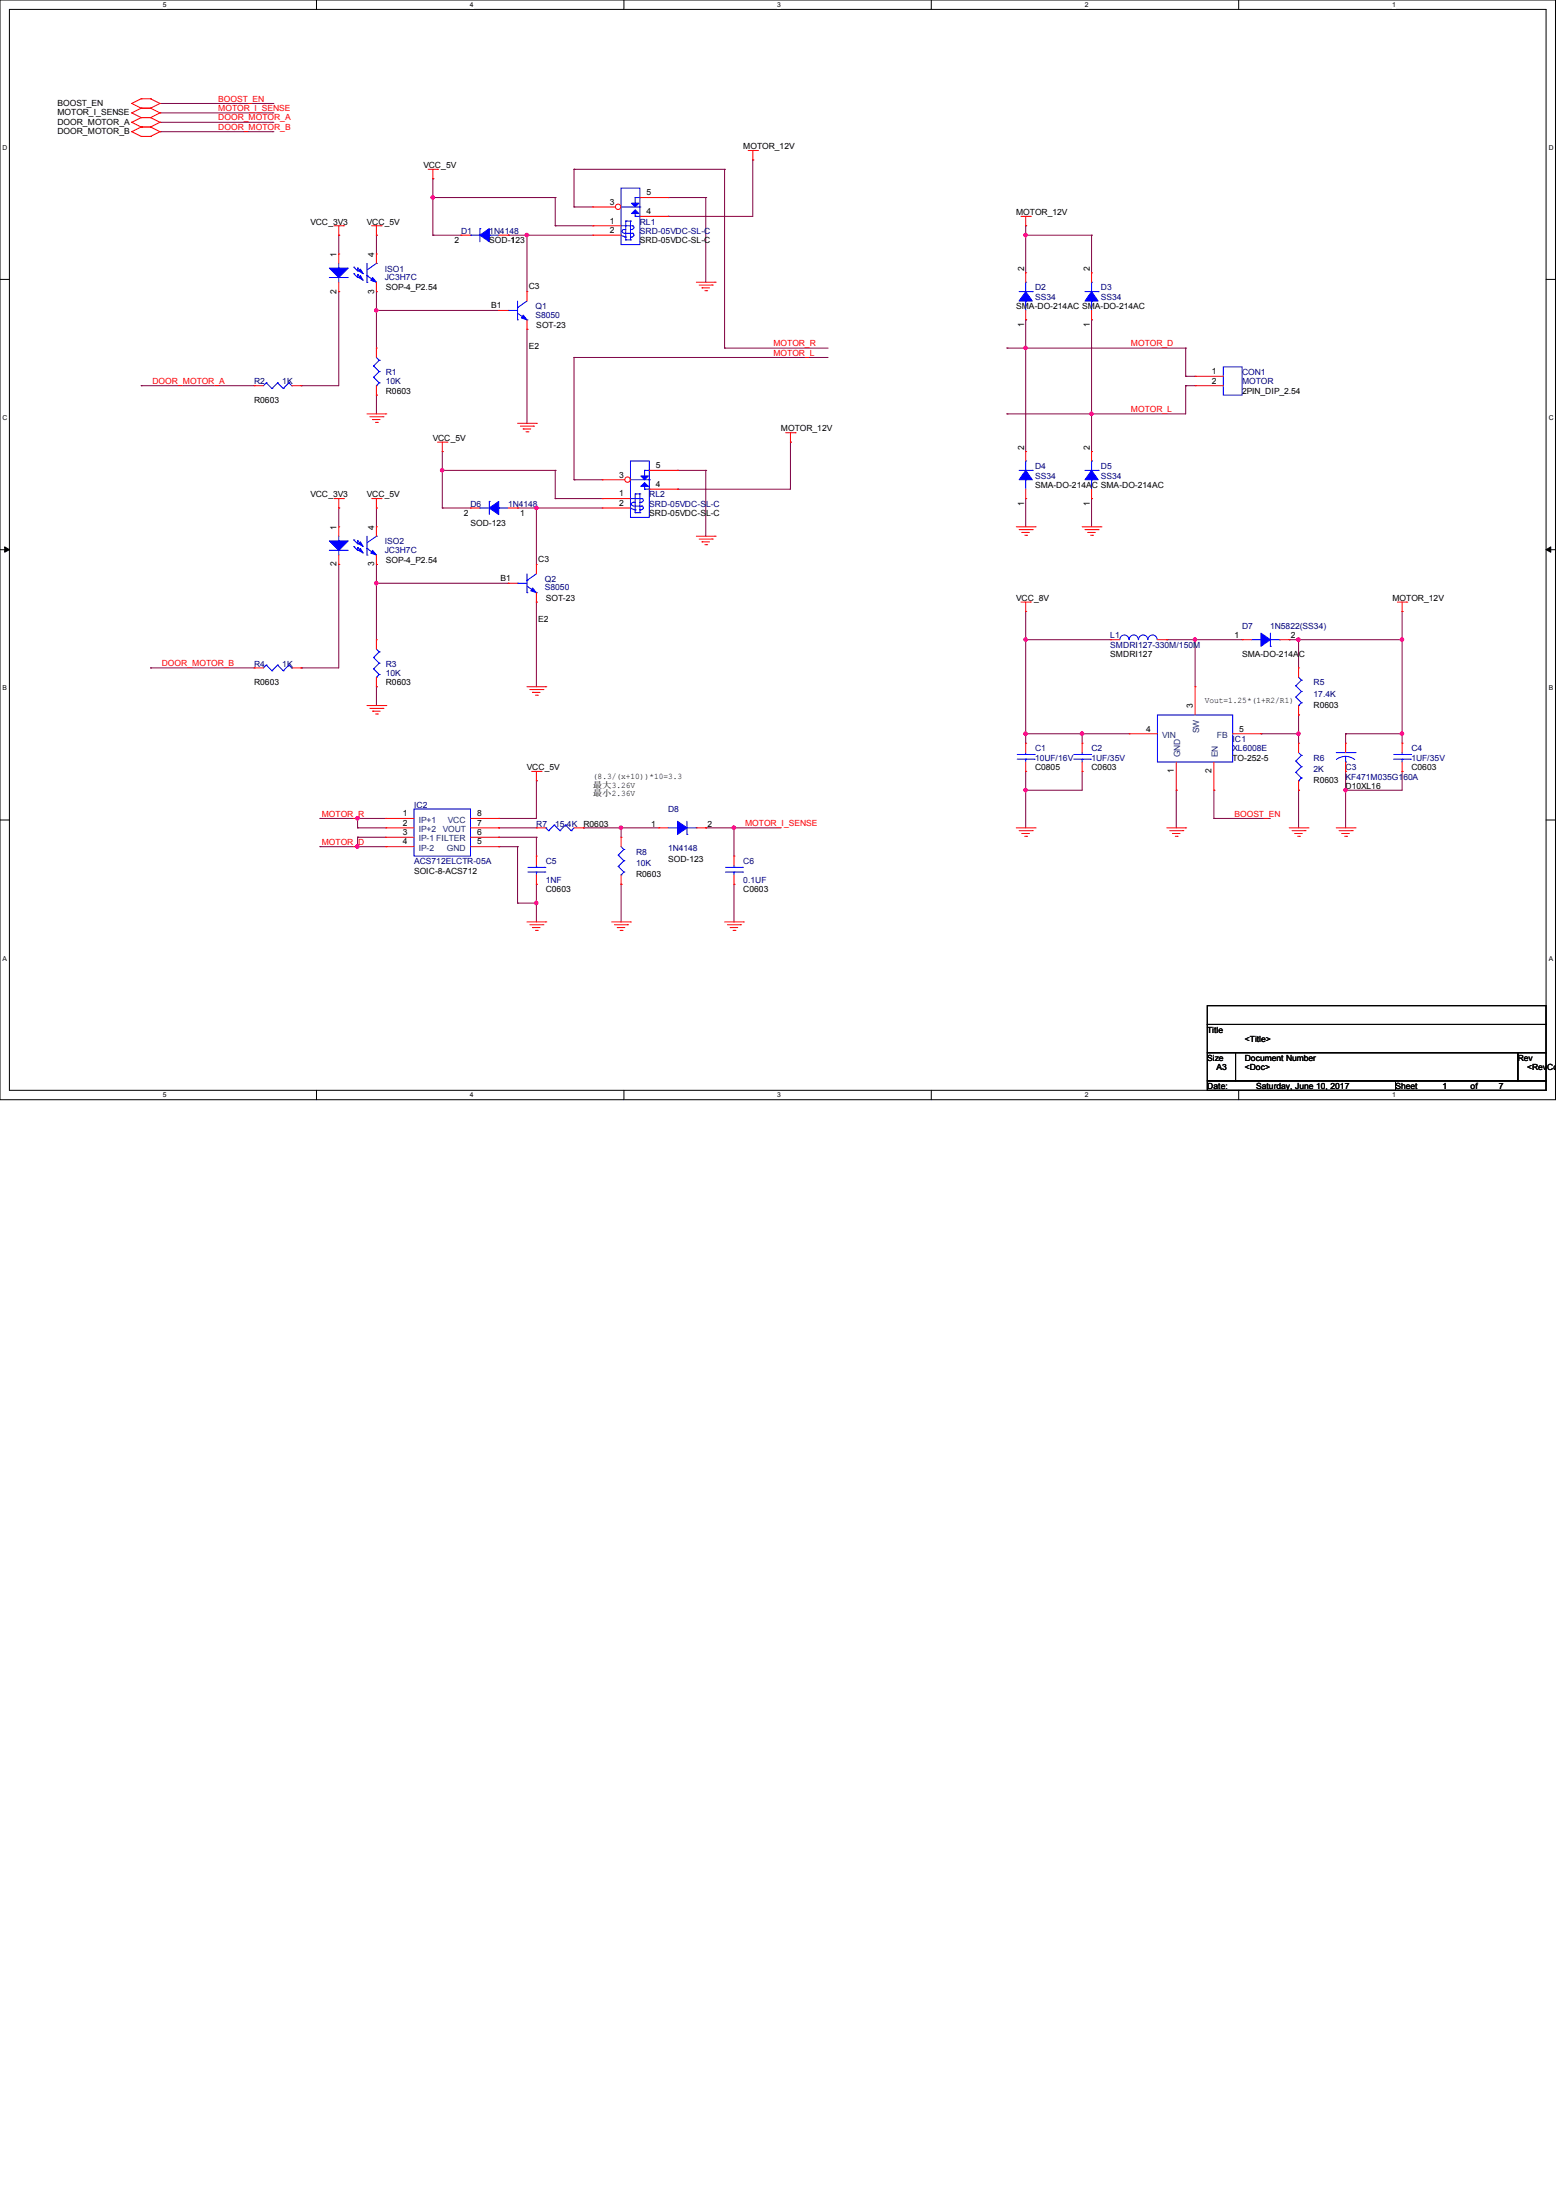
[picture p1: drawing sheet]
<svg xmlns="http://www.w3.org/2000/svg" width="210mm" height="297mm" viewBox="0 0 210 297" stroke-linecap="round" stroke-linejoin="round" font-family="sans-serif">
<path d="M0 0h209.9v148.5h-209.9zM1.3 1.3h207.4v145.9h-207.4z" fill="none" stroke="#000" stroke-width=".13"/>
<g fill="#fff">
<path d="M22 .1h.5v1h-.5z"/>
<path d="M22 147.3h.5v1h-.5z"/>
</g>
<path d="M42.7 0v1.3M42.7 147.2v1.3" fill="none" stroke="#000" stroke-width=".13"/>
<g fill="#fff">
<path d="M63.4 .1h.5v1h-.5z"/>
<path d="M63.4 147.3h.5v1h-.5z"/>
</g>
<path d="M84.2 0v1.3M84.2 147.2v1.3" fill="none" stroke="#000" stroke-width=".13"/>
<g fill="#fff">
<path d="M104.9 .1h.5v1h-.5z"/>
<path d="M104.9 147.3h.5v1h-.5z"/>
</g>
<path d="M125.7 0v1.3M125.7 147.2v1.3" fill="none" stroke="#000" stroke-width=".13"/>
<g fill="#fff">
<path d="M146.4 .1h.5v1h-.5z"/>
<path d="M146.4 147.3h.5v1h-.5z"/>
</g>
<path d="M167.2 0v1.3M167.2 147.2v1.3" fill="none" stroke="#000" stroke-width=".13"/>
<g fill="#fff">
<path d="M187.9 .1h.5v1h-.5z"/>
<path d="M187.9 147.3h.5v1h-.5z"/>
<path d="M.3 19.5h.7v1h-.7z"/>
<path d="M209 19.5h.6v1h-.6z"/>
<path d="M.3 55.9h.7v1h-.7z"/>
<path d="M209 55.9h.6v1h-.6z"/>
</g>
<path d="M0 37.7h1.3M208.7 37.7h1.2" fill="none" stroke="#000" stroke-width=".13"/>
<g fill="#fff">
<path d="M.3 92.4h.6v1h-.6z"/>
<path d="M209 92.4h.6v1h-.6z"/>
</g>
<path d="M0 74.2h1.3M208.7 74.2h1.2" fill="none" stroke="#000" stroke-width=".13"/>
<path d="M.6 73.8l.7 .4-.7 .3zM208.7 74.2l.6-.4v.7z" fill="#000" stroke="#000" stroke-width=".13"/>
<g fill="#fff">
<path d="M.3 128.9h.6v1h-.6z"/>
<path d="M209 128.9h.5v1h-.5z"/>
</g>
<path d="M0 110.7h1.3M208.7 110.7h1.2M162.9 135.8h45.8v2.5h-45.8zM162.9 138.3h45.8v3.8h-45.8zM162.9 142.1h3.9v3.8h-3.9zM162.9 145.9h25.4v1.3h-25.4zM166.8 142.1h38.1v3.8h-38.1zM188.3 145.9h20.4v1.3h-20.4zM204.9 142.1h3.8v3.8h-3.8z" fill="none" stroke="#000" stroke-width=".13"/>
<g fill="none" stroke="#800040" stroke-width=".13">
<path d="M21.6 14h15.2M21.6 15.2h15.2M21.6 17.8h15.2M21.6 16.5h15.2M36.8 14h.1M36.8 15.2h.1M36.8 17.8h.1M36.8 16.5h.1M45.7 39.4h.1M45.7 31.7h.1M45.7 39.4v12.7h-5.1M45.7 31.7v2.6"/>
<path d="M50.8 31.7h.1M50.8 39.4h.1M50.8 31.7v2.6M50.8 39.4v7.6M58.4 31.7h.1M58.4 26.7h.1M58.4 24.1h.1M58.4 31.7h3.8M58.4 24.1v7.6M58.4 26.7h16.5M68.6 31.7h.1M68.6 31.7h11.4"/>
<path d="M71.1 31.7h.1M71.1 31.7v7.7M74.9 30.5h.1M74.9 26.7h.1M74.9 30.5h5.1M74.9 26.7v3.8M77.5 27.9h.1M77.5 22.9h.1M77.5 22.9v5M77.5 27.9h2.5M77.5 22.9h20.3M90.2 26.7h.1"/>
<path d="M90.2 29.2h.1M90.2 26.7h5M95.2 26.7h.1M95.2 26.7v11.4M97.8 22.9h.1M97.8 22.9v24.1M101.6 21.6h.1M101.6 21.6v7.6h-11.4M138.4 31.7h.1M138.4 30.5h.1M138.4 31.7h8.9M138.4 30.5v6.3"/>
<path d="M147.3 31.7h.1M147.3 31.7v5.1M19 52.1h.1M19 52.1h15.3M40.6 52.1h.1M50.8 53.3h.1M50.8 41.9h.1M50.8 53.3v2.6M50.8 41.9h16.5M71.1 44.4h.1M71.1 44.4v12.7M77.5 48.3h.1"/>
<path d="M77.5 48.3h34.3M77.5 48.3v16.5M97.8 47h.1M97.8 47h14M106.7 59.7h.1M106.7 59.7v6.3h-15.3M135.9 55.9h.1M135.9 47h.1M135.9 47h24.1M138.4 47h.1M138.4 43.2h.1M138.4 43.2v17.8"/>
<path d="M147.3 55.9h.1M147.3 43.2h.1M147.3 43.2v17.8M160 47h.1M160 50.8h.1M160 52.1h.1M160 52.1v3.8h-24.1M160 47v3.8M160 50.8h1.3M160 52.1h1.3M45.7 76.2h.1M45.7 68.6h.1"/>
<path d="M45.7 68.6v2.5M45.7 76.2v14h-5.1M50.8 68.6h.1M50.8 78.7h.1M50.8 76.2h.1M50.8 68.6v2.5M50.8 76.2v10.2M50.8 78.7h17.8M59.7 68.6h.1M59.7 63.5h.1M59.7 61h.1M59.7 68.6h3.8"/>
<path d="M59.7 61v7.6M59.7 63.5h15.2M69.8 68.6h.1M69.8 68.6h11.5M72.4 68.6h.1M72.4 68.6v7.6M74.9 67.3h.1M74.9 63.5h.1M74.9 67.3h6.4M74.9 63.5v3.8M77.5 64.8h.1M77.5 64.8h3.8"/>
<path d="M91.4 63.5h.1M91.4 66h.1M91.4 63.5h3.8M95.2 63.5h.1M95.2 63.5v8.9M138.4 67.3h.1M138.4 67.3v3.8M147.3 67.3h.1M147.3 67.3v3.8M20.3 90.2h.1M20.3 90.2h14M40.6 90.2h.1"/>
<path d="M50.8 92.7h.1M50.8 92.7v2.5M72.4 81.3h.1M72.4 81.3v11.4M138.4 86.4h.1M138.4 99.1h.1M138.4 82.5h.1M138.4 82.5v17.8M138.4 99.1h14M138.4 86.4h11.5M146 99.1h.1M146 99.1v1.2"/>
<path d="M157.5 86.4h.1M157.5 86.4h10.1M161.3 86.4h.1M161.3 86.4v6.3M170.2 99.1h.1M170.2 99.1h5.1M174 86.4h.1M174 86.4h15.2M175.3 86.4h.1M175.3 99.1h.1M175.3 96.5h.1M175.3 86.4v3.8"/>
<path d="M175.3 96.5v3.8M181.6 99.1h.1M181.6 99.1h7.6M181.6 99.1v1.2M189.2 99.1h.1M189.2 82.5h.1M189.2 86.4h.1M189.2 82.5v17.8M43.2 110.5h.1M43.2 114.3h.1M43.2 110.5h8.9M43.2 114.3h8.9"/>
<path d="M48.3 110.5h.1M48.3 111.8h.1M48.3 114.3h.1M48.3 113h.1M48.3 111.8h3.8M48.3 110.5v1.3M48.3 113v1.3M48.3 113h3.8M67.3 110.5h.1M67.3 111.8h.1M67.3 113h.1M67.3 114.3h.1"/>
<path d="M67.3 111.8h5.1M67.3 114.3h2.5M67.3 113h5.1M69.8 114.3h.1M69.8 114.3v7.6M72.4 105.4h.1M72.4 113h.1M72.4 119.4h.1M72.4 105.4v5.1h-5.1M72.4 113v2.6M72.4 119.4v5.1M78.7 111.8h.1"/>
<path d="M78.7 111.8h10.2M83.8 111.8h.1M83.8 119.4h.1M83.8 111.8v1.2M83.8 119.4v5.1M95.2 111.8h.1M95.2 111.8h10.2M99.1 111.8h.1M99.1 119.4h.1M99.1 111.8v3.8M99.1 119.4v5.1M138.4 106.7h.1"/>
<path d="M138.4 104.1h.1M138.4 104.1v7.7M146 104.1h.1M146 104.1v2.6h-7.6M158.7 106.7h.1M158.7 106.7v5.1M163.8 106.7h.1M163.8 110.5h.1M163.8 110.5h7.6M163.8 106.7v3.8M175.3 106.7h.1M175.3 106.7v5.1"/>
<path d="M181.6 106.7h.1M181.6 104.1h.1M181.6 104.1v7.7M189.2 104.1h.1M189.2 104.1v2.6h-7.6M69.8 121.9h.1M69.8 121.9h2.6M72.4 121.9h.1"/>
</g>
<g fill="#f0f" stroke="#f0f" stroke-width=".13">
<circle cx="58.4" cy="26.6" r=".23"/>
<circle cx="71.1" cy="31.7" r=".23"/>
<circle cx="59.7" cy="63.5" r=".23"/>
<circle cx="72.4" cy="68.6" r=".23"/>
<circle cx="138.4" cy="47" r=".23"/>
<circle cx="147.3" cy="55.9" r=".23"/>
<circle cx="138.4" cy="31.7" r=".23"/>
<circle cx="48.2" cy="110.5" r=".23"/>
<circle cx="48.2" cy="114.3" r=".23"/>
<circle cx="83.8" cy="111.7" r=".23"/>
<circle cx="72.4" cy="121.9" r=".23"/>
<circle cx="99" cy="111.7" r=".23"/>
<circle cx="50.8" cy="41.9" r=".23"/>
<circle cx="50.8" cy="78.7" r=".23"/>
<circle cx="146" cy="99" r=".23"/>
<circle cx="138.4" cy="99" r=".23"/>
<circle cx="138.4" cy="106.7" r=".23"/>
<circle cx="138.4" cy="86.3" r=".23"/>
<circle cx="161.3" cy="86.3" r=".23"/>
<circle cx="189.2" cy="99" r=".23"/>
<circle cx="181.6" cy="106.7" r=".23"/>
<circle cx="175.2" cy="86.3" r=".23"/>
<circle cx="175.2" cy="99" r=".23"/>
<circle cx="189.2" cy="86.3" r=".23"/>
</g>
<g fill="none" stroke="#f00" stroke-width=".13">
<path d="M17.8 14h.1M17.8 15.2h.1M17.8 16.5h.1M17.8 17.8h.1M17.8 14l1.2 .6M17.8 15.2l1.2 .7M17.8 16.5l1.2 .6M17.8 17.8l1.2 .6M19 13.3h.1M19 14.6h.1M19 15.9h.1M19 17.1h.1"/>
<path d="M19 18.4h.1M19 13.3l-1.2 .7M19 13.3h1.3M19 14.6h1.3M19 14.6l-1.2 .6M19 15.9h1.3M19 15.9l-1.2 .6M19 17.1h1.3M19 17.1l-1.2 .7M19 18.4h1.3M20.3 13.3h.1M20.3 14.6h.1"/>
<path d="M20.3 15.9h.1M20.3 17.1h.1M20.3 18.4h.1M20.3 13.3l1.3 .7M20.3 14.6l1.3 .6M20.3 15.9l1.3 .6M20.3 17.1l1.3 .7M21.6 14h.1M21.6 15.2h.1M21.6 16.5h.1M21.6 17.8h.1M21.6 14l-1.3 .6"/>
<path d="M21.6 15.2l-1.3 .7M21.6 16.5l-1.3 .6M21.6 17.8l-1.3 .6M45.1 30.5h1.3M45.7 31.7h.1M45.7 30.5v1.2M46.4 30.5h.1M50.2 30.5h1.2M50.8 31.7h.1M50.8 30.5v1.2M51.4 30.5h.1M57.8 22.9h1.3"/>
<path d="M58.4 24.1h.1M58.4 22.9v1.2M59.1 22.9h.1M94 38.1h2.5M94.4 38.5h1.7M94.7 38.9h.1M94.7 38.9h1.1M95.1 39.2h.3M95.4 39.2h.1M96.1 38.5h.1M96.5 38.1h.1M101 20.3h1.2"/>
<path d="M101.6 21.6h.1M101.6 20.3v1.3M102.2 20.3h.1M137.8 29.2h1.3M138.4 30.5h.1M138.4 29.2v1.3M139.1 29.2h.1M49.5 55.9h2.6M49.9 56.3h1.8M50.3 56.6h.1M50.3 56.6h1M50.7 57h.2"/>
<path d="M50.9 57h.1M51.7 56.3h.1M52.1 55.9h.1M59.1 59.7h1.2M59.7 59.7v1.3M60.3 59.7h.1M69.8 57.1h2.6M70.2 57.5h1.8M70.6 57.9h.1M70.6 57.9h1M71 58.3h.2M71.2 58.3h.1"/>
<path d="M72 57.5h.1M72.4 57.1h.1M106 58.4h1.3M106.7 59.7h.1M106.7 58.4v1.3M107.3 58.4h.1M45.1 67.3h1.3M45.7 68.6h.1M45.7 67.3v1.3M46.4 67.3h.1M50.2 67.3h1.2M50.8 68.6h.1"/>
<path d="M50.8 67.3v1.3M51.4 67.3h.1M59.7 61h.1M94 72.4h2.5M94.4 72.8h1.7M94.7 73.2h.1M94.7 73.2h1.1M95.1 73.5h.3M95.4 73.5h.1M96.1 72.8h.1M96.5 72.4h.1M137.2 71.1h2.5"/>
<path d="M137.5 71.5h1.8M137.9 71.9h.1M137.9 71.9h1M138.3 72.3h.3M138.6 72.3h.1M139.3 71.5h.1M139.7 71.1h.1M146 71.1h2.6M146.4 71.5h1.8M146.8 71.9h.1M146.8 71.9h1M147.2 72.3h.2"/>
<path d="M147.4 72.3h.1M148.2 71.5h.1M148.6 71.1h.1M49.5 95.2h2.6M49.9 95.6h1.8M50.3 96h.1M50.3 96h1M50.7 96.4h.2M50.9 96.4h.1M51.7 95.6h.1M52.1 95.2h.1M71.1 92.7h2.6"/>
<path d="M71.5 93.1h1.8M71.9 93.5h.1M71.9 93.5h1M72.3 93.9h.2M72.5 93.9h.1M73.3 93.1h.1M73.7 92.7h.1M137.8 81.3h1.3M138.4 82.5h.1M138.4 81.3v1.2M139.1 81.3h.1M175.3 90.2h.1"/>
<path d="M175.3 96.5h.1M175.3 90.2v1.2M175.3 95.2v1.3M188.6 81.3h1.3M189.2 82.5h.1M189.2 81.3v1.2M189.9 81.3h.1M71.8 104.1h1.2M72.4 105.4h.1M72.4 104.1v1.3M73 104.1h.1M137.2 111.8h2.5"/>
<path d="M137.5 112.1h1.8M137.9 112.5h.1M137.9 112.5h1M138.3 112.9h.3M138.6 112.9h.1M139.3 112.1h.1M139.7 111.8h.1M146 100.3h.1M146 104.1h.1M146 100.3v1.3M146 102.9v1.2M157.5 111.8h2.5"/>
<path d="M157.9 112.1h1.7M158.2 112.5h.1M158.2 112.5h1.1M158.6 112.9h.3M158.9 112.9h.1M159.6 112.1h.1M160 111.8h.1M174 111.8h2.5M174.4 112.1h1.7M174.8 112.5h.1M174.8 112.5h1M175.1 112.9h.3"/>
<path d="M175.4 112.9h.1M176.1 112.1h.1M176.5 111.8h.1M180.3 111.8h2.6M180.7 112.1h1.8M181.1 112.5h.1M181.1 112.5h1M181.5 112.9h.2M181.7 112.9h.1M182.5 112.1h.1M182.9 111.8h.1M71.1 124.5h2.6"/>
<path d="M71.5 124.8h1.8M71.9 125.2h.1M71.9 125.2h1M72.3 125.6h.2M72.5 125.6h.1M73.3 124.8h.1M73.7 124.5h.1M82.5 124.5h2.6M82.9 124.8h1.8M83.3 125.2h.1M83.3 125.2h1M83.7 125.6h.2"/>
<path d="M83.9 125.6h.1M84.7 124.8h.1M85.1 124.5h.1M97.8 124.5h2.5M98.2 124.8h1.7M98.6 125.2h.1M98.6 125.2h1M98.9 125.6h.3M99.2 125.6h.1M99.9 124.8h.1M100.3 124.5h.1"/>
</g>
<g fill="none" stroke="#00f" stroke-width=".13">
<path d="M83.8 25.4h2.6v7.6h-2.6zM83.8 31.7l.2 .2M83.8 27.9h2.6M83.8 30.5h1.5M84.1 31.9l.2 .1M84.2 31h.1M84.2 31l-.2 .1-.1 .1 .1 .2 .2 .1M84.2 31h.3M84.2 31.5h1.1M84.3 32h.2M84.5 32.4h.1M84.5 29.8h.1"/>
<path d="M84.5 32h.1M84.5 29.8v2.6M84.5 32.4h.6M84.5 29.8h.6M85.1 32.4h.1M85.1 29.8h.1M85.1 31h.1M85.1 32h.1M85.1 29.8v2.6M85.1 31h.2M85.1 32h.2M85.3 30.5h.1"/>
<path d="M85.3 31.5h.1M85.3 30.5l.3 .2-.3 .2M85.3 31.5l.3 .2-.3 .3M85.7 26.7h.1M85.7 29.2h.1M85.7 26.7v.7M85.7 28.8v.4M85.7 26.7h.7M85.7 29.2h.7M86.4 27.9h.1M86.4 26.7h.1M86.4 29.2h.1"/>
<path d="M174.9 92.6h.1M174.9 94.1h.1M174.9 92.6l.7 .7M174.9 94.1l.7 .8M175.3 95.2h.1M175.3 91.4l.3 .4M175.6 91.8h.1M175.6 93.3h.1M175.6 94.9h.1M175.6 91.8l-.7 .8M175.6 93.3l-.7 .8M175.6 94.9l-.3 .3"/>
<path d="M144.9 102.5h2.3M144.9 101.9h2.3M146 101.9h.1M146 102.5h.1M146 101.6v.3M146 102.5v.4M147.2 102.5h.1M147.2 101.9h.1"/>
</g>
<g fill="#00f" stroke="#00f" stroke-width=".13">
<path d="M85.2 28.8l.5-.5 .5 .5z"/>
<path d="M85.2 27.4h1l-.5 .5z"/>
</g>
<circle cx="83.4" cy="27.9" r=".36" fill="#fff" stroke="#f00" stroke-width=".13"/>
<g fill="none" stroke="#f00" stroke-width=".13">
<path d="M45.7 34.3h.1M45.7 39.4h.1M45.7 34.3v1.3M45.7 38.1v1.3M50.8 34.3h.1M50.8 39.4h.1M50.8 34.3v1.3M50.8 38.1v1.3M71.1 39.4h.1M71.1 39.4v1.2M80 27.9h.1M80 30.5h.1"/>
<path d="M80 31.7h.1M80 27.9h3.1M80 30.5h3.8M80 31.7h3.8M86.4 26.7h3.8M86.4 29.2h3.8M90.2 26.7h.1M90.2 29.2h.1M50.8 47h.1M50.8 53.3h.1M50.8 47v1.3M50.8 52.1v1.2"/>
<path d="M67.3 41.9h.1M67.3 41.9h1.3M71.1 44.4h.1M71.1 43.2v1.2M147.3 67.3h.1M147.3 61h.1M147.3 61v1.2M147.3 66v1.3"/>
</g>
<g fill="none" stroke="#00f" stroke-width=".13">
<path d="M44.4 37.5h.1M44.4 37.5h2.6M45.7 37.5h.1M45.7 36.2h.1M45.7 35.6v.6M45.7 37.5v.6M47.8 37h.1M47.8 36.1h.1M47.8 37l.5 .5M47.8 36.1l.5 .5M48.3 37.5h.1M48.3 37.1h.1"/>
<path d="M48.3 36.6h.1M48.3 36.2h.1M48.3 36.2v.4M48.3 37.1v.4M48.3 37.1l.5 .5M48.3 36.2l.5 .5M49.5 38.1h.1M49.5 37.2h.1M49.5 35.6v2.5M49.5 37.2l1.3 .9M50.8 35.6h.1M50.8 35.6l-1.3 .8"/>
<path d="M50.4 49.4h.1M50.4 50.9h.1M50.4 49.4l.8 .8M50.4 50.9l.8 .8M50.8 52.1h.1M50.8 48.3l.4 .3M51.2 48.6h.1M51.2 50.2h.1M51.2 51.7h.1M51.2 48.6l-.8 .8M51.2 50.2l-.8 .7M51.2 51.7l-.4 .4"/>
<path d="M68.6 41.9h.1M68.6 41.9h1.2M69.8 43.2h.1M69.8 41.5h.1M69.8 42.3l1.3 .9M69.8 40.6v2.6M71.1 43.2h.1M71.1 40.6l-1.3 .9M85.1 62.2h2.5v7.6h-2.5zM85.1 68.6l.2 .1M85.1 64.8h2.5M85.1 67.3h1.5"/>
<path d="M85.4 68.7l.2 .1M85.5 67.8h.1M85.5 67.8l-.2 .1-.1 .2 .1 .1 .2 .1M85.5 67.8h.2M85.5 68.3h1.1M85.6 68.8h.1M85.7 69.2h.1M85.7 66.7h.1M85.7 68.8h.1M85.7 66.7v2.5M85.7 69.2h.7M85.7 66.7h.7"/>
<path d="M86.4 69.2h.1M86.4 66.7h.1M86.4 67.8h.1M86.4 68.8h.1M86.4 66.7v2.5M86.4 67.8h.2M86.4 68.8h.2M86.6 67.3h.1M86.6 68.3h.1M86.6 67.3l.2 .3-.2 .2M86.6 68.3l.2 .3-.2 .2M87 63.5h.1"/>
<path d="M87 66h.1M87 63.5h.6M87 63.5v.8M87 65.7v.3M87 66h.6M87.6 64.8h.1M87.6 63.5h.1M87.6 66h.1M146.4 63.5h1.8M147.3 64.8h.1M147.3 62.2h.1M147.3 62.2v1.3"/>
<path d="M147.3 64.8v1.2M148.2 63.5h.1"/>
</g>
<g fill="#00f" stroke="#00f" stroke-width=".13">
<path d="M70.6 42.5l.5 .7-.7-.3z"/>
<path d="M44.4 36.2h2.6l-1.3 1.3z"/>
<path d="M50.3 37.5l.5 .6-.8-.3z"/>
<path d="M48.6 37.2l.4 .6-.6-.3z"/>
<path d="M48.4 36.6l.2-.3 .4 .7z"/>
<path d="M87 65.2l.5 .5h-1z"/>
<path d="M86.5 64.3h1l-.5 .5z"/>
<path d="M147.3 63.5l.9 1.3h-1.8z" fill-rule="evenodd"/>
</g>
<circle cx="84.7" cy="64.7" r=".36" fill="#fff" stroke="#f00" stroke-width=".13"/>
<g fill="none" stroke="#f00" stroke-width=".13">
<path d="M62.2 31.7h.1M62.2 31.7h1.3M67.3 31.7h1.3M68.6 31.7h.1M138.4 36.8h.1M138.4 36.8v1.3M147.3 36.8h.1M147.3 36.8v1.3M34.3 52.1h.1M34.3 52.1h1.3M39.4 52.1h1.2M40.6 52.1h.1"/>
<path d="M138.4 43.2h.1M138.4 41.9v1.3M147.3 43.2h.1M147.3 41.9v1.3M161.3 50.8h.1M161.3 52.1h.1M161.3 50.8h3.8M161.3 52.1h3.8M45.7 71.1h.1M45.7 76.2h.1M45.7 71.1v1.3M45.7 74.9v1.3"/>
<path d="M50.8 71.1h.1M50.8 76.2h.1M50.8 71.1v1.3M50.8 74.9v1.3M63.5 68.6h.1M63.5 68.6h1.3M68.6 78.7h.1M68.6 68.6h1.2M68.6 78.7h1.2M69.8 68.6h.1M72.4 76.2h.1M72.4 76.2v1.3"/>
<path d="M81.3 64.8h.1M81.3 67.3h.1M81.3 68.6h.1M81.3 64.8h3M81.3 67.3h3.8M81.3 68.6h3.8M87.6 63.5h3.8M87.6 66h3.8M91.4 63.5h.1M91.4 66h.1M138.4 67.3h.1M138.4 61h.1"/>
<path d="M138.4 61v1.2M138.4 66v1.3M34.3 90.2h.1M34.3 90.2h1.3M39.4 90.2h1.2M40.6 90.2h.1M50.8 86.4h.1M50.8 92.7h.1M50.8 86.4v1.2M50.8 91.4v1.3M72.4 81.3h.1M72.4 80v1.3"/>
<path d="M149.9 86.4h.1M149.9 86.4h1.2M152.4 99.1h.1M152.4 99.1h3.8M156.2 86.4h1.3M157.5 86.4h.1M161.3 92.7h.1M161.3 92.7v3.8M166.4 99.1h3.8M167.6 86.4h.1M167.6 86.4h1.3M170.2 99.1h.1"/>
<path d="M172.7 86.4h1.3M174 86.4h.1M52.1 110.5h.1M52.1 111.8h.1M52.1 113h.1M52.1 114.3h.1M52.1 110.5h3.8M52.1 111.8h3.8M52.1 113h3.8M52.1 114.3h3.8M63.5 110.5h3.8M63.5 111.8h3.8"/>
<path d="M63.5 113h3.8M63.5 114.3h3.8M67.3 114.3h.1M67.3 113h.1M67.3 111.8h.1M67.3 110.5h.1M72.4 111.8h.1M72.4 115.6h.1M72.4 119.4h.1M72.4 111.8h1.3M72.4 115.6v1.2M72.4 118.1v1.3"/>
<path d="M77.5 111.8h1.2M78.7 111.8h.1M83.8 113h.1M83.8 119.4h.1M83.8 113v1.3M83.8 118.1v1.3M88.9 111.8h.1M88.9 111.8h1.3M94 111.8h1.2M95.2 111.8h.1M99.1 115.6h.1M99.1 119.4h.1"/>
<path d="M99.1 115.6v1.2M99.1 118.1v1.3M138.4 100.3h.1M138.4 104.1h.1M138.4 100.3v1.3M138.4 102.9v1.2M158.7 106.7h.1M158.7 102.9v3.8M163.8 106.7h.1M163.8 102.9v3.8M175.3 100.3h.1M175.3 106.7h.1"/>
<path d="M175.3 100.3v1.3M175.3 105.4v1.3M181.6 100.3h.1M181.6 104.1h.1M181.6 100.3v1.3M181.6 102.9v1.2M189.2 100.3h.1M189.2 104.1h.1M189.2 100.3v1.3M189.2 102.9v1.2"/>
</g>
<g fill="none" stroke="#00f" stroke-width=".13">
<path d="M63.5 31.7h.1M63.5 31.7h1.3M64.8 30.9h.1M64.8 30.9v1.7M66 31.7h.1M66 31.7h1.3M137.5 39.4h1.8M138.4 38.1h.1M138.4 38.1v1.3M139.3 39.4h.1M146.4 39.4h1.8M147.3 38.1h.1"/>
<path d="M147.3 38.1v1.3M148.2 39.4h.1M35.9 51.7h.1M35.9 51.7l-.3 .4M35.9 51.7l.8 .8M36.7 52.5h.1M37.5 51.7h.1M37.5 51.7l-.8 .8M37.5 51.7l.7 .8M38.2 52.5h.1M39 51.7h.1M39 51.7l-.8 .8"/>
<path d="M39 51.7l.4 .4M39.4 52.1h.1M138.4 40.6h.1M138.4 40.6v1.3M147.3 40.6h.1M147.3 40.6v1.3M165.1 49.5h2.5v3.8h-2.5zM44.4 74.3h.1M44.4 74.3h2.6M45.7 74.3h.1M45.7 73h.1M45.7 72.4v.6"/>
<path d="M45.7 74.3v.6M47.8 73.8h.1M47.8 72.9h.1M47.8 73.8l.5 .5M47.8 72.9l.5 .5M48.3 74.3h.1M48.3 73.9h.1M48.3 73.4h.1M48.3 73h.1M48.3 73v.4M48.3 73.9v.4M48.3 73.9l.5 .5"/>
<path d="M48.3 73l.5 .5M49.5 74.9h.1M49.5 74h.1M49.5 72.4v2.5M49.5 74l1.3 .9M50.8 72.4h.1M50.8 72.4l-1.3 .9M64.8 68.6h.1M64.8 68.6h1.2M66 67.7h.1M66 67.7v1.8M67.3 68.6h.1"/>
<path d="M67.3 68.6h1.3M69.8 78.7h.1M69.8 78.7h1.3M71.1 78.4h.1M71.1 79.1l1.3 .9M71.1 77.5v2.5M72.4 77.5l-1.3 .9M137.5 63.5h1.8M138.4 64.8h.1M138.4 62.2h.1M138.4 62.2v1.3M138.4 64.8v1.2"/>
<path d="M139.3 63.5h.1M35.9 89.8h.1M35.9 89.8l-.3 .4M35.9 89.8l.8 .8M36.7 90.6h.1M37.5 89.8h.1M37.5 89.8l-.8 .8M37.5 89.8l.7 .8M38.2 90.6h.1M39 89.8h.1M39 89.8l-.8 .8M39 89.8l.4 .4"/>
<path d="M39.4 90.2h.1M50.4 88.8h.1M50.4 90.3h.1M50.4 88.8l.8 .7M50.4 90.3l.8 .8M50.8 91.4h.1M50.8 87.6l.4 .4M51.2 88h.1M51.2 89.5h.1M51.2 91.1h.1M51.2 88l-.8 .8M51.2 89.5l-.8 .8"/>
<path d="M51.2 91.1l-.4 .3M71.1 80h.1M72.4 80h.1M152.4 86.4a.61 .61 0 0 0-.7-.7 .61 .61 0 0 0-.6 .7M153.6 86.4a.61 .61 0 0 0-.6-.7 .61 .61 0 0 0-.6 .7M154.9 86.4a.61 .61 0 0 0-.6-.7 .61 .61 0 0 0-.6 .7M156.2 86.4a.61 .61 0 0 0-.6-.7 .61 .61 0 0 0-.7 .7M156.2 96.5h10.2v6.4h-10.2zM168.9 86.4h1.3M170.2 86.4h.1M171.4 87.2h.1M171.4 85.5v1.7"/>
<path d="M171.4 86.4h1.3M172.7 86.4h.1M55.9 109.2h7.6v6.4h-7.6zM71.2 117.7h2.3M71.2 117.1h2.3M72.4 117.1h.1M72.4 117.7h.1M72.4 116.8v.3M72.4 117.7v.4M73.5 117.7h.1M73.5 117.1h.1M73.7 111.8h.1"/>
<path d="M73.7 111.8l.3 .3M74 112.1h.1M74.8 111.4h.1M74.8 111.4l.8 .7M74.8 111.4l-.8 .7M75.6 112.1h.1M76.3 111.4h.1M76.3 111.4l.8 .7M76.3 111.4l-.7 .7M77.1 112.1h.1M77.5 111.8l-.4 .3M83.4 115.4h.1"/>
<path d="M83.4 117h.1M83.4 115.4l.8 .8M83.4 117l.8 .7M83.8 118.1h.1M83.8 114.3l.4 .4M84.2 114.7h.1M84.2 116.2h.1M84.2 117.7h.1M84.2 114.7l-.8 .7M84.2 116.2l-.8 .8M84.2 117.7l-.4 .4M90.2 111.8h1.2"/>
<path d="M91.4 111.8h.1M92.7 112.6h.1M92.7 110.9v1.7M92.7 111.8h1.3M94 111.8h.1M97.9 117.7h2.3M97.9 117.1h2.3M99.1 117.1h.1M99.1 117.7h.1M99.1 116.8v.3M99.1 117.7v.4M100.2 117.7h.1"/>
<path d="M100.2 117.1h.1M137.3 102.5h2.3M137.3 101.9h2.3M138.4 101.9h.1M138.4 102.5h.1M138.4 101.6v.3M138.4 102.5v.4M139.6 102.5h.1M139.6 101.9h.1M174.9 102.7h.1M174.9 104.3h.1M174.9 102.7l.7 .8"/>
<path d="M174.9 104.3l.7 .7M175.3 105.4h.1M175.3 101.6l.3 .4M175.6 102h.1M175.6 103.5h.1M175.6 105h.1M175.6 102l-.7 .7M175.6 103.5l-.7 .8M175.6 105l-.3 .4M180.3 101.6h2.6M181.6 102.9h.1M181.6 102.1a2.02 2.02 0 0 1 1.2 .4"/>
<path d="M181.6 102.1a2 2 0 0 0-1.2 .4M181.6 102.1v.8M182.9 101.6h.1M188.1 102.5h2.3M188.1 101.9h2.3M189.2 101.9h.1M189.2 102.5h.1M189.2 101.6v.3M189.2 102.5v.4M190.4 102.5h.1M190.4 101.9h.1"/>
</g>
<g fill="#00f" stroke="#00f" stroke-width=".13">
<path d="M71.9 79.4l.5 .6-.8-.2z"/>
<path d="M44.4 73h2.6l-1.3 1.3z"/>
<path d="M50.3 74.3l.5 .6-.8-.2z"/>
<path d="M48.4 74.3l.2-.3 .4 .7z"/>
<path d="M48.4 73.4l.2-.2 .4 .6z"/>
<path d="M170.2 85.5l1.2 .9-1.2 .8z" fill-rule="evenodd"/>
<path d="M147.3 39.4l.9 1.2h-1.8z" fill-rule="evenodd"/>
<path d="M64.8 31.7l1.2-.8v1.7z" fill-rule="evenodd"/>
<path d="M138.4 63.5l.9 1.3h-1.8z" fill-rule="evenodd"/>
<path d="M91.4 110.9l1.3 .9-1.3 .8z" fill-rule="evenodd"/>
<path d="M138.4 39.4l.9 1.2h-1.8z" fill-rule="evenodd"/>
<path d="M66 68.6l1.3-.9v1.8z" fill-rule="evenodd"/>
</g>
<g fill="#f0f" stroke="#f0f" stroke-width=".13">
<circle cx="58.4" cy="26.6" r=".23"/>
<circle cx="71.1" cy="31.7" r=".23"/>
<circle cx="59.7" cy="63.5" r=".23"/>
<circle cx="72.4" cy="68.6" r=".23"/>
<circle cx="138.4" cy="47" r=".23"/>
<circle cx="147.3" cy="55.9" r=".23"/>
<circle cx="138.4" cy="31.7" r=".23"/>
<circle cx="48.2" cy="110.5" r=".23"/>
<circle cx="48.2" cy="114.3" r=".23"/>
<circle cx="83.8" cy="111.7" r=".23"/>
<circle cx="72.4" cy="121.9" r=".23"/>
<circle cx="99" cy="111.7" r=".23"/>
<circle cx="50.8" cy="41.9" r=".23"/>
<circle cx="50.8" cy="78.7" r=".23"/>
<circle cx="146" cy="99" r=".23"/>
<circle cx="138.4" cy="99" r=".23"/>
<circle cx="138.4" cy="106.7" r=".23"/>
<circle cx="138.4" cy="86.3" r=".23"/>
<circle cx="161.3" cy="86.3" r=".23"/>
<circle cx="189.2" cy="99" r=".23"/>
<circle cx="181.6" cy="106.7" r=".23"/>
<circle cx="175.2" cy="86.3" r=".23"/>
<circle cx="175.2" cy="99" r=".23"/>
<circle cx="189.2" cy="86.3" r=".23"/>
</g>
<g font-size="1.2">
<text x="45.4" y="34.7" transform="rotate(-90 45.4 34.7)">1</text>
<text x="50.5" y="34.7" transform="rotate(-90 50.5 34.7)">4</text>
<text x="45.4" y="39.6" transform="rotate(-90 45.4 39.6)">2</text>
<text x="50.5" y="39.6" transform="rotate(-90 50.5 39.6)">3</text>
<text x="138.2" y="36.6" transform="rotate(-90 138.2 36.6)">2</text>
<text x="147.1" y="36.6" transform="rotate(-90 147.1 36.6)">2</text>
<text x="138.2" y="44.2" transform="rotate(-90 138.2 44.2)">1</text>
<text x="147.1" y="44.2" transform="rotate(-90 147.1 44.2)">1</text>
<text x="138.2" y="60.7" transform="rotate(-90 138.2 60.7)">2</text>
<text x="147.1" y="60.7" transform="rotate(-90 147.1 60.7)">2</text>
<text x="45.4" y="71.5" transform="rotate(-90 45.4 71.5)">1</text>
<text x="50.5" y="71.5" transform="rotate(-90 50.5 71.5)">4</text>
<text x="138.2" y="68.3" transform="rotate(-90 138.2 68.3)">1</text>
<text x="147.1" y="68.3" transform="rotate(-90 147.1 68.3)">1</text>
<text x="45.4" y="76.5" transform="rotate(-90 45.4 76.5)">2</text>
<text x="50.5" y="76.5" transform="rotate(-90 50.5 76.5)">3</text>
<text x="161" y="95.6" transform="rotate(-90 161 95.6)">3</text>
<text x="158.4" y="104.4" transform="rotate(-90 158.4 104.4)">1</text>
<text x="163.5" y="104.4" transform="rotate(-90 163.5 104.4)">2</text>
</g>
<g font-size="1.2" fill="#004080">
<text x="161.8" y="99" transform="rotate(-90 161.8 99)">SW</text>
<text x="159.3" y="102.2" transform="rotate(-90 159.3 102.2)">GND</text>
<text x="164.4" y="102.2" transform="rotate(-90 164.4 102.2)">EN</text>
</g>
<g font-size="1.1">
<text x="7.7" y="14.3">BOOST_EN</text>
<text x="7.7" y="15.6">MOTOR_I_SENSE</text>
<text x="7.7" y="16.8">DOOR_MOTOR_A</text>
<text x="7.7" y="18.1">DOOR_MOTOR_B</text>
<text x="57.1" y="22.7">VCC_5V</text>
<text x="100.3" y="20.2">MOTOR_12V</text>
<text x="82.3" y="27.6">3</text>
<text x="87.2" y="26.4">5</text>
<text x="87.2" y="28.9">4</text>
<text x="137.1" y="29">MOTOR_12V</text>
<text x="41.9" y="30.3">VCC_3V3</text>
<text x="49.5" y="30.3">VCC_5V</text>
<text x="61.3" y="32.9">2</text>
<text x="66" y="32.9">SOD-123</text>
<text x="82.3" y="30.2">1</text>
<text x="82.3" y="31.5">2</text>
<text x="86.4" y="32.9">SRD-05VDC-SL-C</text>
<text x="52.1" y="39.2">SOP-4_P2.54</text>
<text x="66.3" y="41.6">B1</text>
<text x="71.4" y="39.1">C3</text>
<text x="137.1" y="41.7">SMA-DO-214AC SMA-DO-214AC</text>
<text x="71.4" y="47.1">E2</text>
<text x="72.4" y="44.3">SOT-23</text>
<text x="52.1" y="53.2">R0603</text>
<text x="163.6" y="50.5">1</text>
<text x="163.6" y="51.8">2</text>
<text x="167.6" y="53.2">2PIN_DIP_2.54</text>
<text x="34.3" y="54.4">R0603</text>
<text x="58.4" y="59.5">VCC_5V</text>
<text x="105.4" y="58.3">MOTOR_12V</text>
<text x="83.6" y="64.5">3</text>
<text x="88.5" y="63.2">5</text>
<text x="88.5" y="65.7">4</text>
<text x="139.7" y="65.9">SMA-DO-214AC SMA-DO-214AC</text>
<text x="41.9" y="67.1">VCC_3V3</text>
<text x="49.5" y="67.1">VCC_5V</text>
<text x="62.6" y="69.7">2</text>
<text x="63.5" y="71">SOD-123</text>
<text x="70.2" y="69.7">1</text>
<text x="83.6" y="67">1</text>
<text x="83.6" y="68.3">2</text>
<text x="87.6" y="69.7">SRD-05VDC-SL-C</text>
<text x="52.1" y="76">SOP-4_P2.54</text>
<text x="72.6" y="75.9">C3</text>
<text x="67.6" y="78.4">B1</text>
<text x="72.6" y="83.9">E2</text>
<text x="73.7" y="81.1">SOT-23</text>
<text x="137.1" y="81.1">VCC_8V</text>
<text x="187.9" y="81.1">MOTOR_12V</text>
<text x="149.8" y="88.7">SMDRI127</text>
<text x="166.6" y="86.2">1</text>
<text x="167.6" y="88.7">SMA-DO-214AC</text>
<text x="174.2" y="86.2">2</text>
<text x="34.3" y="92.5">R0603</text>
<text x="52.1" y="92.5">R0603</text>
<text x="162.6" y="95">Vout=1.25*(1+R2/R1)</text>
<text x="177.3" y="95.6">R0603</text>
<text x="154.7" y="98.8">4</text>
<text x="167.2" y="98.8">5</text>
<text x="71.1" y="104">VCC_5V</text>
<text x="80" y="106.4">最大3.26V</text>
<text x="80" y="107.5">最小2.36V</text>
<text x="80" y="105.1">(8.3/(x+10))*10=3.3</text>
<text x="139.7" y="104">C0805</text>
<text x="147.3" y="104">C0603</text>
<text x="166.4" y="102.7">TO-252-5</text>
<text x="177.3" y="105.7">R0603</text>
<text x="181.6" y="106.5">D10XL16</text>
<text x="190.5" y="104">C0603</text>
<text x="54.4" y="110.2">1</text>
<text x="54.4" y="111.5">2</text>
<text x="54.4" y="112.7">3</text>
<text x="64.4" y="112.7">6</text>
<text x="64.4" y="111.5">7</text>
<text x="64.4" y="110.2">8</text>
<text x="78.7" y="111.6">R0603</text>
<text x="87.9" y="111.6">1</text>
<text x="95.5" y="111.6">2</text>
<text x="54.4" y="114">4</text>
<text x="55.9" y="117.9">SOIC-8-ACS712</text>
<text x="64.4" y="114">5</text>
<text x="85.8" y="118.4">R0603</text>
<text x="90.2" y="116.4">SOD-123</text>
<text x="73.7" y="120.5">C0603</text>
<text x="100.3" y="120.5">C0603</text>
<text x="162.9" y="139.4">Title</text>
<text x="162.9" y="143.2">Size</text>
<text x="168" y="143.2">Document Number</text>
<text x="168" y="140.7">&lt;Title&gt;</text>
<text x="204.8" y="143.2">Rev</text>
<text x="162.9" y="147">Date:</text>
<text x="164.2" y="144.5">A3</text>
<text x="168" y="144.5">&lt;Doc&gt;</text>
<text x="169.5" y="147">Saturday, June 10, 2017</text>
<text x="188.3" y="147">Sheet</text>
<text x="194.7" y="147">1</text>
<text x="198.5" y="147">of</text>
<text x="202.3" y="147">7</text>
<text x="206.1" y="144.5">&lt;RevCode</text>
</g>
<g font-size="1.1" fill="#f00">
<text x="29.5" y="13.7">BOOST_EN</text>
<text x="29.5" y="15">MOTOR_I_SENSE</text>
<text x="29.5" y="17.5">DOOR_MOTOR_B</text>
<text x="29.5" y="16.3">DOOR_MOTOR_A</text>
<text x="104.4" y="46.7">MOTOR_R</text>
<text x="152.6" y="46.7">MOTOR_D</text>
<text x="20.6" y="51.8">DOOR_MOTOR_A</text>
<text x="104.4" y="48">MOTOR_L</text>
<text x="152.6" y="55.6">MOTOR_L</text>
<text x="21.8" y="89.9">DOOR_MOTOR_B</text>
<text x="43.4" y="110.2">MOTOR_R</text>
<text x="100.6" y="111.5">MOTOR_I_SENSE</text>
<text x="166.6" y="110.2">BOOST_EN</text>
<text x="43.4" y="114">MOTOR_D</text>
</g>
<g font-size="1.1" fill="#000080">
<text x="62.2" y="31.6">D1</text>
<text x="66" y="31.6">1N4148</text>
<text x="86.4" y="30.3">RL1</text>
<text x="86.4" y="31.6">SRD-05VDC-SL-C</text>
<text x="51.9" y="36.7">ISO1</text>
<text x="51.9" y="37.8">JC3H7C</text>
<text x="72.3" y="41.7">Q1</text>
<text x="139.7" y="39.2">D2</text>
<text x="139.7" y="40.5">SS34</text>
<text x="148.6" y="39.2">D3</text>
<text x="148.6" y="40.5">SS34</text>
<text x="72.3" y="42.9">S8050</text>
<text x="34.3" y="51.9">R2</text>
<text x="38.1" y="51.9">1K</text>
<text x="52.1" y="50.6">R1</text>
<text x="52.1" y="51.9">10K</text>
<text x="167.6" y="50.6">CON1</text>
<text x="167.6" y="51.9">MOTOR</text>
<text x="139.7" y="63.3">D4</text>
<text x="139.7" y="64.6">SS34</text>
<text x="148.6" y="63.3">D5</text>
<text x="148.6" y="64.6">SS34</text>
<text x="63.5" y="68.4">D6</text>
<text x="68.6" y="68.4">1N4148</text>
<text x="87.6" y="67.1">RL2</text>
<text x="87.6" y="68.4">SRD-05VDC-SL-C</text>
<text x="51.9" y="73.5">ISO2</text>
<text x="51.9" y="74.6">JC3H7C</text>
<text x="73.5" y="78.6">Q2</text>
<text x="73.5" y="79.7">S8050</text>
<text x="149.8" y="86.2">L1</text>
<text x="149.8" y="87.5">SMDRI127-330M/150M</text>
<text x="167.6" y="84.9">D7</text>
<text x="171.4" y="84.9">1N5822(SS34)</text>
<text x="34.3" y="90">R4</text>
<text x="38.1" y="90">1K</text>
<text x="52.1" y="90">R3</text>
<text x="52.1" y="91.3">10K</text>
<text x="177.3" y="92.5">R5</text>
<text x="177.3" y="94.1">17.4K</text>
<text x="139.7" y="101.4">C1</text>
<text x="147.3" y="101.4">C2</text>
<text x="166.4" y="100.2">IC1</text>
<text x="166.4" y="101.4">XL6008E</text>
<text x="190.5" y="101.4">C4</text>
<text x="139.7" y="102.7">10UF/16V</text>
<text x="147.3" y="102.7">1UF/35V</text>
<text x="177.3" y="102.7">R6</text>
<text x="177.3" y="104.2">2K</text>
<text x="181.6" y="104">C3</text>
<text x="181.6" y="105.2">KF471M035G160A</text>
<text x="190.5" y="102.7">1UF/35V</text>
<text x="55.9" y="109.1">IC2</text>
<text x="72.4" y="111.6">R7</text>
<text x="74.9" y="111.6">15.4K</text>
<text x="90.2" y="109.7">D8</text>
<text x="55.9" y="116.7">ACS712ELCTR-05A</text>
<text x="73.7" y="116.7">C5</text>
<text x="73.7" y="119.2">1NF</text>
<text x="85.8" y="115.4">R8</text>
<text x="85.8" y="116.9">10K</text>
<text x="90.2" y="114.9">1N4148</text>
<text x="100.3" y="116.7">C6</text>
<text x="100.3" y="119.2">0.1UF</text>
</g>
<g font-size="1.1" fill="#004080">
<text x="156.8" y="99.6">VIN</text>
<text x="164.2" y="99.6">FB</text>
<text x="56.5" y="111">IP+1</text>
<text x="56.5" y="112.3">IP+2</text>
<text x="56.5" y="113.6">IP-1 FILTER</text>
<text x="59.8" y="112.3">VOUT</text>
<text x="60.4" y="111">VCC</text>
<text x="56.5" y="114.9">IP-2</text>
<text x="60.3" y="114.9">GND</text>
</g>
<g font-size=".9">
<text x="22" y=".9">5</text>
<text x="63.4" y=".9">4</text>
<text x="104.9" y=".9">3</text>
<text x="146.4" y=".9">2</text>
<text x="187.9" y=".9">1</text>
<text x=".3" y="20.3">D</text>
<text x="209" y="20.3">D</text>
<text x=".3" y="56.7">C</text>
<text x="209" y="56.7">C</text>
<text x=".3" y="93.2">B</text>
<text x="209" y="93.2">B</text>
<text x=".3" y="129.7">A</text>
<text x="209" y="129.7">A</text>
<text x="22" y="148.1">5</text>
<text x="63.4" y="148.1">4</text>
<text x="104.9" y="148.1">3</text>
<text x="146.4" y="148.1">2</text>
<text x="187.9" y="148.1">1</text>
</g>
</svg>
